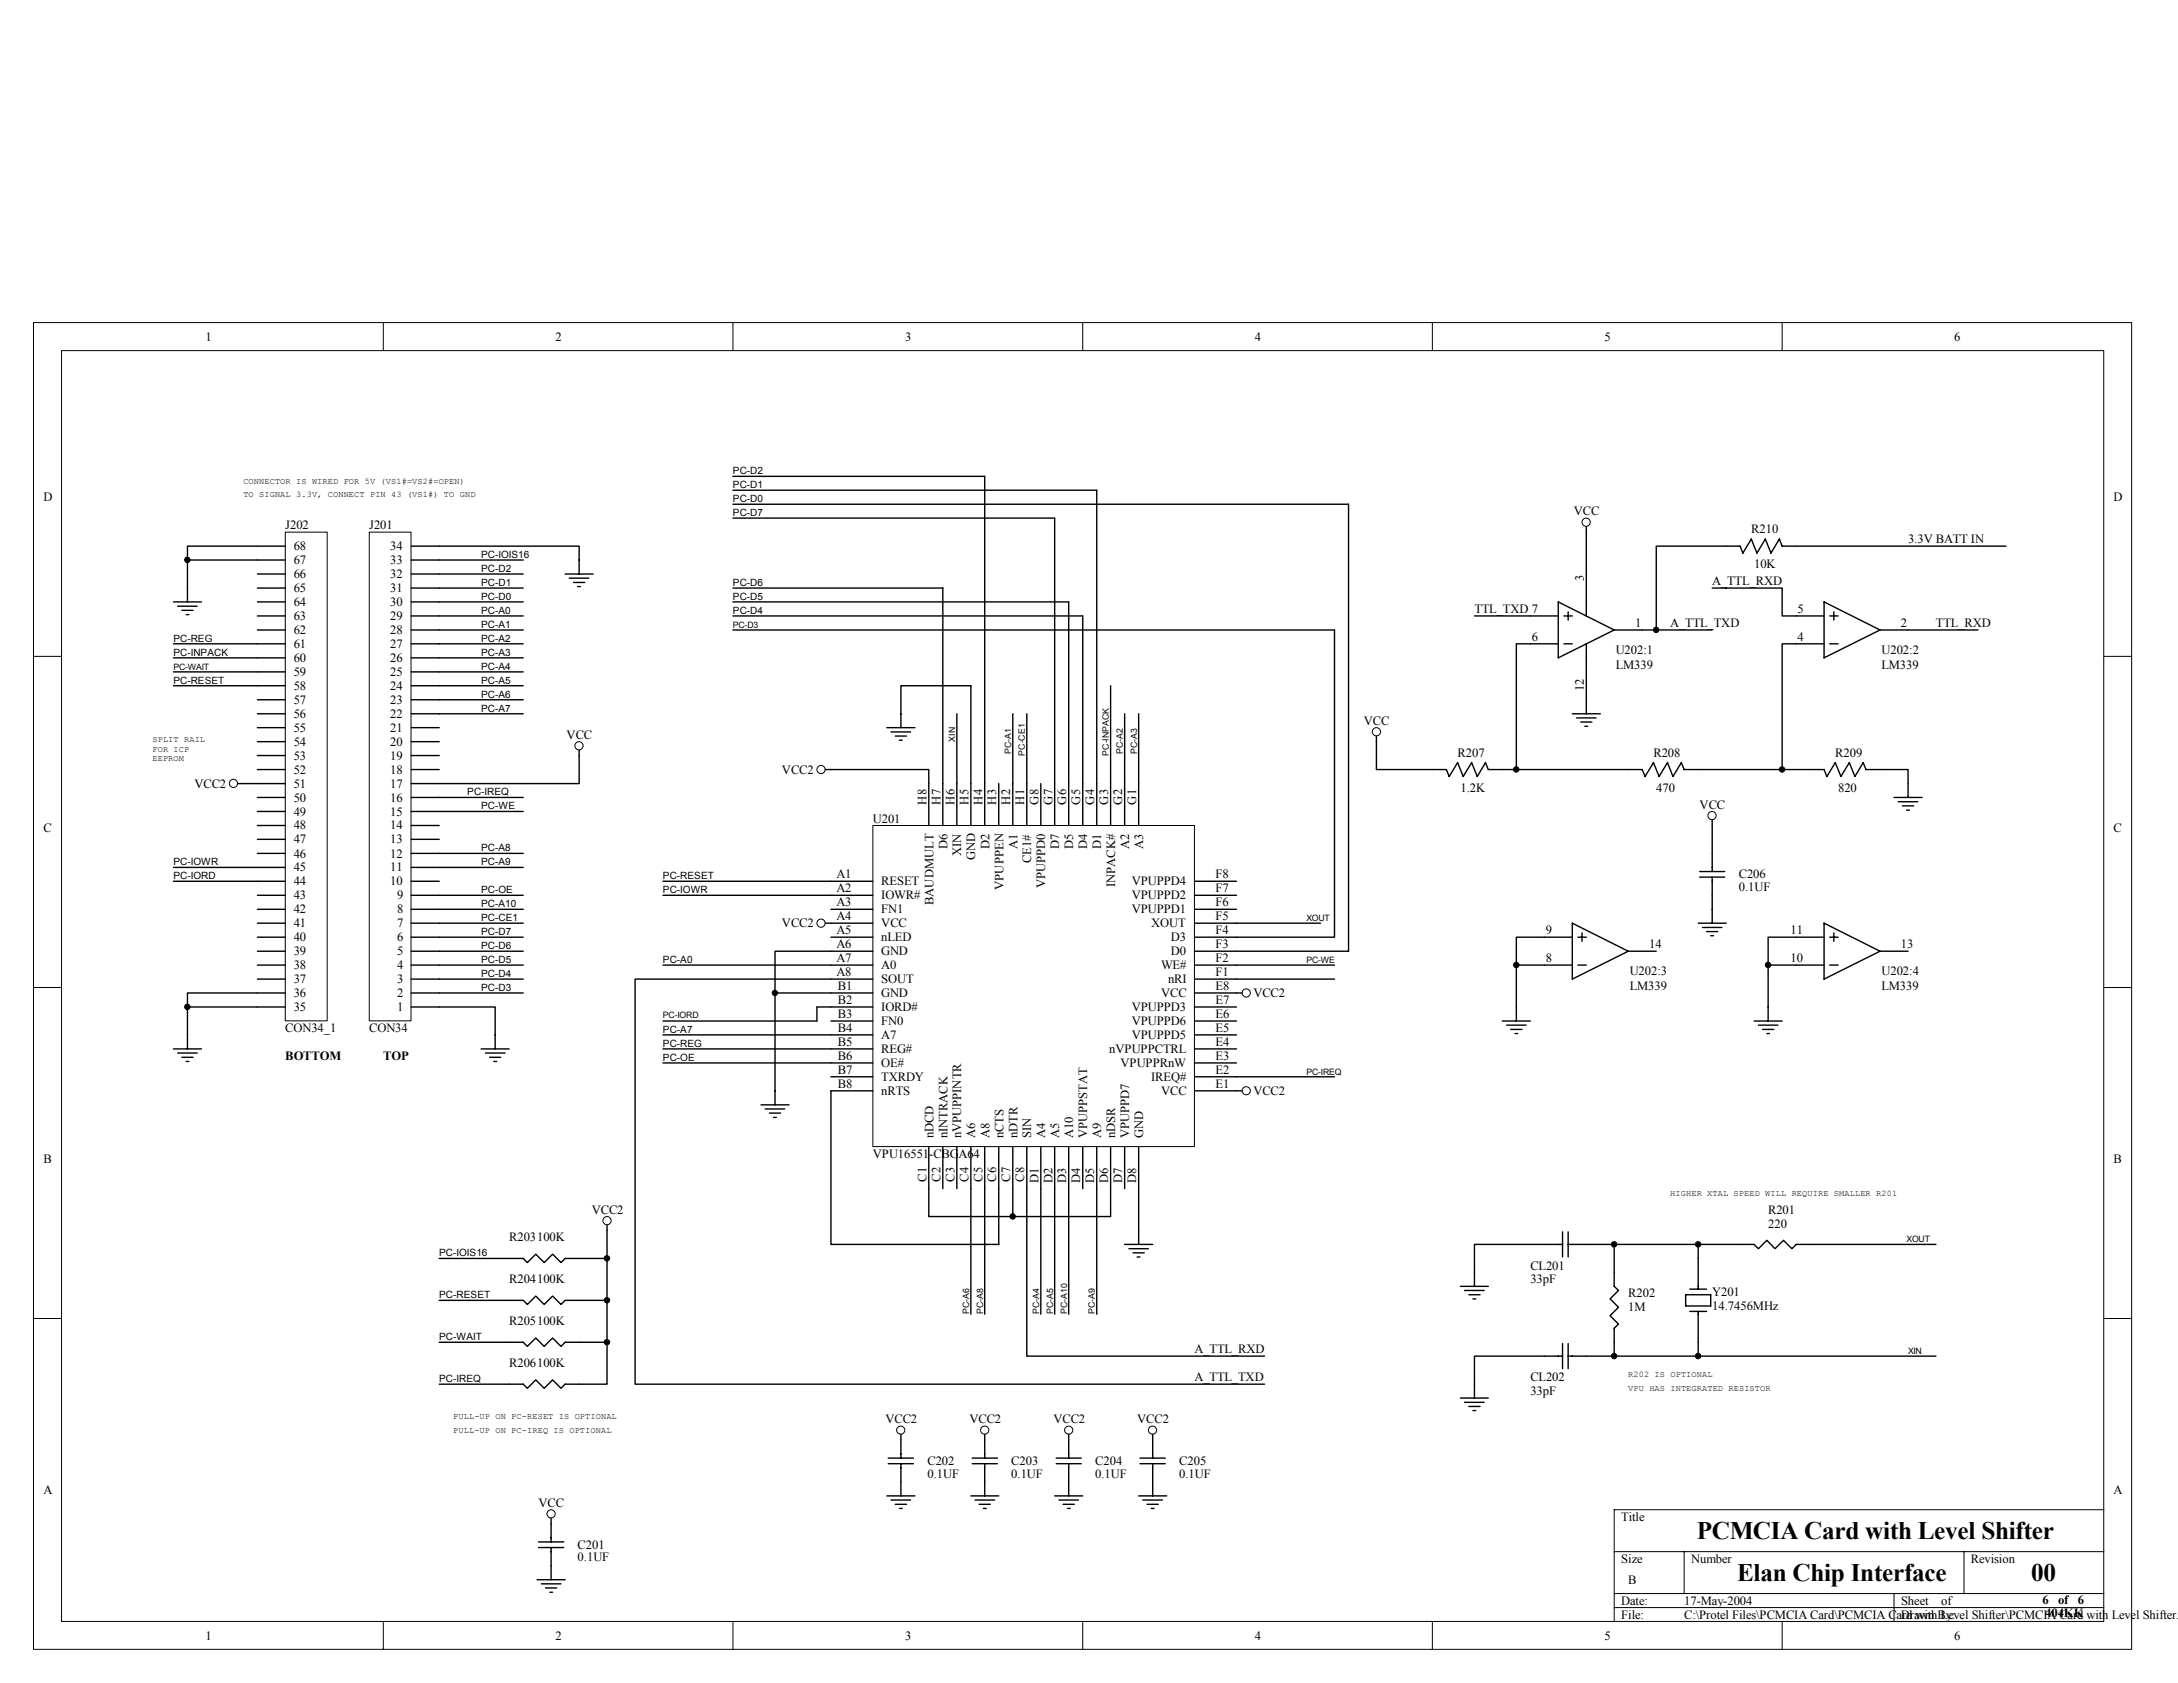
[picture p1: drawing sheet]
<svg xmlns="http://www.w3.org/2000/svg" width="279mm" height="216mm" viewBox="0 0 279 216" stroke-linecap="round" stroke-linejoin="round" font-family="sans-serif">
<g fill="none" stroke="#000" stroke-width=".13">
<path d="M4.3 41.4h269.2v170.2h-269.2zM7.9 45h262v163h-262zM49.2 41.4v3.6M94 41.4v3.6M138.9 41.4v3.6M183.7 41.4v3.6M228.6 41.4v3.6M4.3 84.2h3.6M269.9 84.2h3.6M4.3 126.7h3.6M269.9 126.7h3.6M4.3 169.1h3.6"/>
<path d="M269.9 169.1h3.6M207.1 199.1h62.8M216 199.1v5.3M251.9 199.1v5.3M269.9 193.7h-62.8v14.3M49.2 208v3.6M94 208v3.6M138.9 208v3.6M183.7 208v3.6M207.1 204.4h62.8M207.1 206.2h62.8M228.6 208v3.6"/>
<path d="M243 204.4v3.6"/>
<circle cx="105.3" cy="98.7" r=".53"/>
<circle cx="105.3" cy="118.4" r=".53"/>
<circle cx="159.9" cy="127.4" r=".53"/>
<circle cx="159.9" cy="139.9" r=".52"/>
<circle cx="77.9" cy="156.6" r=".53"/>
<circle cx="70.7" cy="194.2" r=".53"/>
<circle cx="115.6" cy="183.5" r=".52"/>
</g>
<g fill="none" stroke="#000" stroke-width=".18">
<path d="M94 77.2h43.1v23.3M94 66.5h41.3v34M94 61.1h32.3v39.4M94 62.9h46.7v37.6M94 64.7h79v57.3h-14.4M94 79h44.9v21.5M94 75.4h26.9v25.1M94 80.8h77.2v39.4h-12.6M105.9 98.7h.7M122.7 91.6v8.9M129.9 91.6v8.9M131.7 91.6v8.9"/>
<path d="M142.5 88v12.5M144.3 91.6v8.9M146.1 91.6v8.9M85 114.9h21.6M85 113.1h21.6M105.9 118.4h.7M158.6 118.4h10.8M85 132.8h21.6M85 123.8h21.6M85 134.6h21.6M85 136.4h21.6M106.6 139.9v19.7h21.5v-7.1"/>
<path d="M106.6 125.6h-25.1v52h80.7M106.6 129.2h-1.8v1.8h-19.8M158.6 123.8h12.6M158.6 138.1h12.6M158.6 125.6h12.6M158.6 127.4h.7M158.6 139.9h.7M77.9 157.1v.7M119.1 152.5v3.6h23.4v-3.6M124.5 152.5v16.1M126.3 152.5v16.1M129.9 152.5v3.6"/>
<path d="M131.7 152.5v21.5h30.5M133.5 152.5v16.1M135.3 152.5v16.1M137.1 152.5v16.1M140.7 152.5v16.1M198.1 159.6h2.3M200.4 158v3.2M201.2 159.6h23.8l.6 .6 1.1-1.1 1 1.1 1.1-1.1 1.1 1.1 .5-.6h17.9M201.2 158v3.2M207.1 159.6v5.4l.5 .5-1.1 1.1 1.1 1.1-1.1 1.1 1.1 1.1-.5 .5v3.6M217.8 159.6v1.8M198.1 174h2.3"/>
<path d="M200.4 172.4v3.2M201.2 174h47.1M201.2 172.4v3.2M217.8 172.2v1.8M69.1 198.5h3.2M69.1 197.8h3.2M70.7 194.8v3M70.7 198.5v2.4M113.9 187.8h3.3M113.9 187h3.3M115.6 184v3M115.6 187.8v2.3"/>
</g>
<g fill="#000" stroke="#000" stroke-width=".13">
<circle cx="207.1" cy="174" r=".35"/>
<circle cx="217.8" cy="174" r=".35"/>
</g>
<path d="M112 105.9h41.2v41.2h-41.2z" fill="#fff"/>
<g fill="none" stroke="#000" stroke-width=".13">
<path d="M112 105.9h41.2v41.2h-41.2z"/>
<circle cx="203.5" cy="67" r=".53"/>
<circle cx="74.3" cy="95.7" r=".53"/>
<circle cx="176.6" cy="93.9" r=".53"/>
<circle cx="30" cy="100.5" r=".53"/>
<circle cx="219.6" cy="104.6" r=".53"/>
<circle cx="126.3" cy="183.5" r=".52"/>
<circle cx="137.1" cy="183.5" r=".52"/>
<circle cx="147.9" cy="183.5" r=".52"/>
</g>
<g fill="none" stroke="#000" stroke-width=".18">
<path d="M22.2 77.2h3.6M22.8 77.8h2.5M23.3 78.3h1.5M23.9 78.8h.3M33 71.8h-9v5.4M33 70.1h-9v1.7M56.3 70.1h18v3.5M56.3 79h10.8M56.3 75.4h10.8M56.3 77.2h10.8M56.3 73.6h10.8M56.3 71.8h10.8"/>
<path d="M72.5 73.6h3.6M73 74.2h2.5M73.6 74.7h1.4M74.1 75.2h.4M189.1 79h10.8M199.9 77.2l7.2 3.6-7.2 3.6zM200.6 79h1.1M201.2 78.5v1M203.5 67.5v11.5M219.6 75.4h9v3.6h5.4M234 77.2l7.2 3.6-7.2 3.6zM234.7 79h1.1"/>
<path d="M235.2 78.5v1M257.3 70.1h-28.7l-.3-.9-1.1 1.8-.7-1.8-1.1 1.8-.7-1.8-1.1 1.8-.4-.9h-10.7v10.7M22.2 82.6h10.8M22.2 84.4h10.8M22.2 86.2h10.8M22.2 88h10.8M56.3 82.6h10.8M56.3 80.8h10.8M56.3 91.6h10.8M56.3 84.4h10.8M56.3 86.2h10.8M56.3 88h10.8"/>
<path d="M56.3 89.8h10.8M74.3 96.2v4.3h-18M106.6 98.7h12.5v7.2M113.8 93.3h3.6M114.3 93.9h2.5M114.9 94.4h1.4M115.4 95h.3M115.6 93.3v-5.3h8.9v17.9M194.5 98.7h16.2l.3 .9 1.1-1.8 .7 1.8 1.1-1.8 .7 1.8 1.1-1.8 .3 .9h18l.4 .9 1-1.8 .8 1.8 1-1.8 .8 1.8 1-1.8 .4 .9h5.4v3.6M199.9 82.6h-5.4v16.1h-3.6l-.3-.9-1.1 1.8-.7-1.8-1.1 1.8-.7-1.8-1.1 1.8-.4-.9h-8.9v-4.3M200.6 82.6h1.1M201.7 91.6h3.6"/>
<path d="M202.2 92.1h2.5M202.8 92.6h1.4M203.3 93.2h.4M203.5 82.6v9M207.1 80.8h12.5M234 82.6h-5.4v16.1M234.7 82.6h1.1M241.2 80.8h12.5M22.2 113.1h10.8M22.2 111.3h10.8M30.5 100.5h2.5M56.3 114.9h10.8"/>
<path d="M56.3 116.6h10.8M56.3 118.4h10.8M56.3 102.3h10.8M56.3 111.3h10.8M56.3 104.1h10.8M56.3 109.5h10.8M106.6 113.1h5.4M106.6 114.9h5.4M106.6 116.6h5.4M106.6 118.4h5.4M120.9 100.5v5.4M122.7 100.5v5.4"/>
<path d="M126.3 100.5v5.4M128.1 100.5v5.4M129.9 100.5v5.4M131.7 100.5v5.4M133.5 100.5v5.4M135.3 100.5v5.4M137.1 100.5v5.4M138.9 100.5v5.4M140.7 100.5v5.4M142.5 100.5v5.4M144.3 100.5v5.4M146.1 100.5v5.4"/>
<path d="M153.2 113.1h5.4M153.2 114.9h5.4M153.2 116.6h5.4M153.2 118.4h5.4M201.7 118.4l7.2 3.6-7.2 3.6zM202.9 119.7v1.1M217.8 118.4h3.6M218 112.5h3.3M218 111.8h3.3M218.4 119h2.5M218.9 119.5h1.5M219.6 105.2v6.6"/>
<path d="M219.6 112.5v5.9M234 118.4l7.2 3.6-7.2 3.6zM235.2 119.7v1.1M243 102.3h3.6M243.5 102.8h2.5M244.1 103.4h1.4M244.6 103.9h.3M22.2 134.6h3.6M22.8 135.1h2.5M23.3 135.6h1.5M23.9 136.2h.3M24 129.2h9"/>
<path d="M33 127.4h-9v7.2M56.3 129.2h7.2v5.4M56.3 120.2h10.8M56.3 122h10.8M56.3 123.8h10.8M56.3 125.6h10.8M56.3 127.4h10.8M61.7 134.6h3.6M62.3 135.1h2.5M62.8 135.6h1.4M63.4 136.2h.3M99.4 127.4h12.6"/>
<path d="M106.6 120.2h5.4M106.6 123.8h5.4M106.6 125.6h5.4M106.6 129.2h5.4M106.6 131h5.4M106.6 132.8h5.4M106.6 134.6h5.4M106.6 136.4h5.4M106.6 138.1h5.4M106.6 139.9h5.4M112 122h-12.6v19.7M153.2 120.2h5.4"/>
<path d="M153.2 122h5.4M153.2 123.8h5.4M153.2 125.6h5.4M153.2 127.4h5.4M153.2 129.2h5.4M153.2 131h5.4M153.2 132.8h5.4M153.2 134.6h5.4M153.2 136.4h5.4M153.2 138.1h5.4M153.2 139.9h5.4M192.7 131h3.6"/>
<path d="M193.3 131.5h2.5M193.8 132.1h1.4M194.4 132.6h.3M194.5 123.8h7.2M201.7 120.2h-7.2v10.8M202.4 120.2h1.1M202.4 123.8h1.1M208.9 122h3.6M219.5 120h.3M225 131h3.6M225.6 131.5h2.5M226.1 132.1h1.4"/>
<path d="M226.7 132.6h.3M226.8 123.8h7.2M234 120.2h-7.2v10.8M234.7 120.2h1.1M234.7 123.8h1.1M241.2 122h3.6M77.9 157.8v19.8h-5.4l-.5 .5-1.1-1.1-1.1 1.1-1.1-1.1-1.1 1.1-.5-.5h-10.8M97.6 141.7h3.6M98.1 142.3h2.6M98.7 142.8h1.4M99.2 143.3h.4M119.1 147.1v5.4"/>
<path d="M120.9 147.1v5.4M122.7 147.1v5.4M124.5 147.1v5.4M126.3 147.1v5.4M128.1 147.1v5.4M129.9 147.1v5.4M131.7 147.1v5.4M133.5 147.1v5.4M135.3 147.1v5.4M137.1 147.1v5.4M138.9 147.1v5.4M140.7 147.1v5.4"/>
<path d="M142.5 147.1v5.4M144.3 147.1v5.4M144.3 159.6h3.6M146.1 147.1v12.5M198.1 159.6h-9v5.4M56.3 161.4h10.8l.5 .6 1.1-1.1 1.1 1.1 1.1-1.1 1.1 1.1 .5-.6h5.4M56.3 166.8h10.8l.5 .5 1.1-1 1.1 1 1.1-1 1.1 1 .5-.5h5.4M56.3 172.2h10.8l.5 .5 1.1-1.1 1.1 1.1 1.1-1.1 1.1 1.1 .5-.5h5.4M144.8 160.2h2.5M145.4 160.7h1.4M145.9 161.2h.3M187.3 165h3.6"/>
<path d="M187.3 179.3h3.6M187.9 165.5h2.5M187.9 179.9h2.5M188.4 166.1h1.5M189 166.6h.3M198.1 174h-9v5.3M216.2 166.1h3.3v1.4h-3.3zM216.8 165.4h2.1M216.8 168.2h2.1M217.8 161.4v4M217.8 168.2v4M113.8 191.9h3.6"/>
<path d="M114.3 192.4h2.5M114.9 193h1.4M115.4 193.5h.3M115.6 190.1v1.8M124.5 191.9h3.6M124.7 187.8h3.3M124.7 187h3.3M125.1 192.4h2.5M125.6 193h1.4M126.2 193.5h.3M126.3 184v3M126.3 187.8v4.1"/>
<path d="M135.3 191.9h3.6M135.5 187.8h3.2M135.5 187h3.2M135.8 192.4h2.5M136.4 193h1.4M136.9 193.5h.4M137.1 184v3M137.1 187.8v4.1M146.1 191.9h3.6M146.2 187.8h3.3M146.2 187h3.3M146.6 192.4h2.5"/>
<path d="M147.2 193h1.4M147.7 193.5h.3M147.9 184v3M147.9 187.8v4.1M188.4 180.4h1.5M189 181h.3M68.9 202.6h3.6M69.4 203.2h2.6M70 203.7h1.4M70.5 204.3h.4M70.7 200.9v1.7"/>
</g>
<g fill="#000" stroke="#000" stroke-width=".13">
<circle cx="194.5" cy="98.7" r=".35"/>
<circle cx="212.5" cy="80.8" r=".35"/>
<circle cx="228.6" cy="98.7" r=".35"/>
<circle cx="99.4" cy="127.4" r=".35"/>
<circle cx="194.5" cy="123.8" r=".35"/>
<circle cx="226.8" cy="123.8" r=".35"/>
<circle cx="129.9" cy="156" r=".35"/>
<circle cx="207.1" cy="159.6" r=".35"/>
<circle cx="217.8" cy="159.6" r=".35"/>
<circle cx="77.9" cy="172.2" r=".35"/>
<circle cx="77.9" cy="166.8" r=".35"/>
<circle cx="77.9" cy="161.4" r=".35"/>
</g>
<path d="M47.4 68.3h5.3v62.7h-5.3z" fill="#fff"/>
<path d="M47.4 68.3h5.3v62.7h-5.3z" fill="none" stroke="#000" stroke-width=".13"/>
<g fill="none" stroke="#000" stroke-width=".18">
<path d="M52.7 79h3.6M52.7 77.2h3.6M52.7 75.4h3.6M52.7 73.6h3.6M52.7 71.8h3.6M52.7 70.1h3.6M52.7 98.7h3.6M52.7 96.9h3.6M52.7 95.1h3.6M52.7 93.3h3.6M52.7 91.6h3.6M52.7 89.8h3.6"/>
<path d="M52.7 88h3.6M52.7 86.2h3.6M52.7 84.4h3.6M52.7 82.6h3.6M52.7 80.8h3.6M52.7 118.4h3.6M52.7 116.6h3.6M52.7 114.9h3.6M52.7 113.1h3.6M52.7 111.3h3.6M52.7 109.5h3.6M52.7 107.7h3.6"/>
<path d="M52.7 105.9h3.6M52.7 104.1h3.6M52.7 102.3h3.6M52.7 100.5h3.6M52.7 129.2h3.6M52.7 127.4h3.6M52.7 125.6h3.6M52.7 123.8h3.6M52.7 122h3.6M52.7 120.2h3.6"/>
</g>
<path d="M36.6 68.3h5.4v62.7h-5.4z" fill="#fff"/>
<path d="M36.6 68.3h5.4v62.7h-5.4z" fill="none" stroke="#000" stroke-width=".13"/>
<g fill="none" stroke="#000" stroke-width=".18">
<path d="M33 79h3.6M33 77.2h3.6M33 75.4h3.6M33 73.6h3.6M33 71.8h3.6M33 70.1h3.6M33 98.7h3.6M33 96.9h3.6M33 95.1h3.6M33 93.3h3.6M33 91.6h3.6M33 89.8h3.6"/>
<path d="M33 88h3.6M33 86.2h3.6M33 84.4h3.6M33 82.6h3.6M33 80.8h3.6M33 118.4h3.6M33 116.6h3.6M33 114.9h3.6M33 113.1h3.6M33 111.3h3.6M33 109.5h3.6M33 107.7h3.6"/>
<path d="M33 105.9h3.6M33 104.1h3.6M33 102.3h3.6M33 100.5h3.6M33 129.2h3.6M33 127.4h3.6M33 125.6h3.6M33 123.8h3.6M33 122h3.6M33 120.2h3.6"/>
</g>
<g fill="#000" stroke="#000" stroke-width=".13">
<circle cx="24" cy="71.8" r=".35"/>
<circle cx="24" cy="129.2" r=".35"/>
</g>
<g font-size="3.2">
<text x="217.7" y="197.5">PCMCIA Card with Level Shifter</text>
<text x="222.9" y="202.8">Elan Chip Interface</text>
<text x="260.6" y="202.8">00</text>
</g>
<g font-size="1.6">
<text x="26.4" y="43.7">1</text>
<text x="71.2" y="43.7">2</text>
<text x="116.1" y="43.7">3</text>
<text x="161" y="43.7">4</text>
<text x="205.8" y="43.7">5</text>
<text x="250.7" y="43.7">6</text>
<text x="5.6" y="64.3">D</text>
<text x="271.1" y="64.3">D</text>
<text x="36.6" y="67.9">J202</text>
<text x="37.7" y="70.6">68</text>
<text x="47.4" y="67.9">J201</text>
<text x="50.1" y="70.6">34</text>
<text x="201.9" y="66.1">VCC</text>
<text x="224.7" y="68.4">R210</text>
<text x="244.8" y="69.7">3.3V BATT IN</text>
<text x="37.7" y="77.7">64</text>
<text x="37.7" y="75.9">65</text>
<text x="37.7" y="74.2">66</text>
<text x="37.7" y="72.4">67</text>
<text x="50.1" y="77.7">30</text>
<text x="50.1" y="75.9">31</text>
<text x="50.1" y="74.2">32</text>
<text x="50.1" y="72.4">33</text>
<text x="203.2" y="74.5" transform="rotate(-90 203.2 74.5)">3</text>
<text x="219.6" y="75.1">A_TTL_RXD</text>
<text x="225" y="72.9">10K</text>
<text x="37.7" y="83.1">61</text>
<text x="37.7" y="81.3">62</text>
<text x="37.7" y="79.5">63</text>
<text x="50.1" y="83.1">27</text>
<text x="50.1" y="81.3">28</text>
<text x="50.1" y="79.5">29</text>
<text x="189.1" y="78.6">TTL_TXD 7</text>
<text x="196.5" y="82.2">6</text>
<text x="207.3" y="83.8">U202:1</text>
<text x="209.8" y="80.4">1</text>
<text x="214.3" y="80.4">A_TTL_TXD</text>
<text x="230.6" y="82.2">4</text>
<text x="230.6" y="78.6">5</text>
<text x="241.4" y="83.8">U202:2</text>
<text x="243.9" y="80.4">2</text>
<text x="248.3" y="80.4">TTL_RXD</text>
<text x="37.7" y="88.5">58</text>
<text x="37.7" y="86.7">59</text>
<text x="37.7" y="84.9">60</text>
<text x="50.1" y="88.5">24</text>
<text x="50.1" y="86.7">25</text>
<text x="50.1" y="84.9">26</text>
<text x="203.2" y="88.7" transform="rotate(-90 203.2 88.7)">12</text>
<text x="207.3" y="85.8">LM339</text>
<text x="241.4" y="85.8">LM339</text>
<text x="37.7" y="95.7">54</text>
<text x="37.7" y="93.9">55</text>
<text x="37.7" y="92.1">56</text>
<text x="37.7" y="90.3">57</text>
<text x="50.1" y="95.7">20</text>
<text x="50.1" y="93.9">21</text>
<text x="50.1" y="92.1">22</text>
<text x="50.1" y="90.3">23</text>
<text x="72.7" y="94.8">VCC</text>
<text x="175" y="93">VCC</text>
<text x="24.9" y="101">VCC2</text>
<text x="37.7" y="101">51</text>
<text x="37.7" y="99.3">52</text>
<text x="37.7" y="97.5">53</text>
<text x="50.1" y="101">17</text>
<text x="50.1" y="99.3">18</text>
<text x="50.1" y="97.5">19</text>
<text x="100.3" y="99.3">VCC2</text>
<text x="187" y="97.1">R207</text>
<text x="187.3" y="101.6">1.2K</text>
<text x="212.1" y="97.1">R208</text>
<text x="212.5" y="101.6">470</text>
<text x="235.4" y="97.1">R209</text>
<text x="235.8" y="101.6">820</text>
<text x="5.6" y="106.8">C</text>
<text x="37.7" y="106.4">48</text>
<text x="37.7" y="104.6">49</text>
<text x="37.7" y="102.8">50</text>
<text x="50.1" y="106.4">14</text>
<text x="50.1" y="104.6">15</text>
<text x="50.1" y="102.8">16</text>
<text x="112" y="105.5">U201</text>
<text x="118.9" y="103.2" transform="rotate(-90 118.9 103.2)">H8</text>
<text x="120.6" y="103.2" transform="rotate(-90 120.6 103.2)">H7</text>
<text x="122.4" y="103.2" transform="rotate(-90 122.4 103.2)">H6</text>
<text x="124.2" y="103.2" transform="rotate(-90 124.2 103.2)">H5</text>
<text x="126" y="103.2" transform="rotate(-90 126 103.2)">H4</text>
<text x="127.8" y="103.2" transform="rotate(-90 127.8 103.2)">H3</text>
<text x="129.6" y="103.2" transform="rotate(-90 129.6 103.2)">H2</text>
<text x="131.4" y="103.2" transform="rotate(-90 131.4 103.2)">H1</text>
<text x="133.2" y="103.2" transform="rotate(-90 133.2 103.2)">G8</text>
<text x="135" y="103.2" transform="rotate(-90 135 103.2)">G7</text>
<text x="136.8" y="103.2" transform="rotate(-90 136.8 103.2)">G6</text>
<text x="138.6" y="103.2" transform="rotate(-90 138.6 103.2)">G5</text>
<text x="140.4" y="103.2" transform="rotate(-90 140.4 103.2)">G4</text>
<text x="142.2" y="103.2" transform="rotate(-90 142.2 103.2)">G3</text>
<text x="144" y="103.2" transform="rotate(-90 144 103.2)">G2</text>
<text x="145.8" y="103.2" transform="rotate(-90 145.8 103.2)">G1</text>
<text x="218" y="103.7">VCC</text>
<text x="271.1" y="106.8">C</text>
<text x="37.7" y="113.6">44</text>
<text x="37.7" y="111.8">45</text>
<text x="37.7" y="110">46</text>
<text x="37.7" y="108.2">47</text>
<text x="50.1" y="113.6">10</text>
<text x="50.1" y="111.8">11</text>
<text x="50.1" y="110">12</text>
<text x="50.1" y="108.2">13</text>
<text x="107.3" y="112.7">A1</text>
<text x="113.1" y="113.6">RESET</text>
<text x="121.5" y="108.9" transform="rotate(-90 121.5 108.9)">D6</text>
<text x="123.3" y="109.8" transform="rotate(-90 123.3 109.8)">XIN</text>
<text x="125.1" y="110.4" transform="rotate(-90 125.1 110.4)">GND</text>
<text x="126.9" y="108.9" transform="rotate(-90 126.9 108.9)">D2</text>
<text x="130.5" y="108.9" transform="rotate(-90 130.5 108.9)">A1</text>
<text x="132.3" y="110.7" transform="rotate(-90 132.3 110.7)">CE1#</text>
<text x="134.1" y="114" transform="rotate(-90 134.1 114)">VPUPPD0</text>
<text x="135.9" y="108.9" transform="rotate(-90 135.9 108.9)">D7</text>
<text x="137.7" y="108.9" transform="rotate(-90 137.7 108.9)">D5</text>
<text x="139.5" y="108.9" transform="rotate(-90 139.5 108.9)">D4</text>
<text x="141.3" y="108.9" transform="rotate(-90 141.3 108.9)">D1</text>
<text x="143.1" y="113.8" transform="rotate(-90 143.1 113.8)">INPACK#</text>
<text x="144.9" y="108.9" transform="rotate(-90 144.9 108.9)">A2</text>
<text x="145.2" y="113.6">VPUPPD4</text>
<text x="146.7" y="108.9" transform="rotate(-90 146.7 108.9)">A3</text>
<text x="155.9" y="112.7">F8</text>
<text x="223.1" y="112.7">C206</text>
<text x="37.7" y="119">41</text>
<text x="37.7" y="117.2">42</text>
<text x="37.7" y="115.4">43</text>
<text x="51" y="119">7</text>
<text x="51" y="117.2">8</text>
<text x="51" y="115.4">9</text>
<text x="100.3" y="119">VCC2</text>
<text x="107.3" y="114.5">A2</text>
<text x="107.3" y="116.3">A3</text>
<text x="107.3" y="118.1">A4</text>
<text x="107.3" y="119.8">A5</text>
<text x="113.1" y="115.4">IOWR#</text>
<text x="113.1" y="117.2">FN1</text>
<text x="113.1" y="119">VCC</text>
<text x="119.7" y="116.1" transform="rotate(-90 119.7 116.1)">BAUDMULT</text>
<text x="128.7" y="114.1" transform="rotate(-90 128.7 114.1)">VPUPPEN</text>
<text x="145.2" y="117.2">VPUPPD1</text>
<text x="145.2" y="115.4">VPUPPD2</text>
<text x="147.7" y="119">XOUT</text>
<text x="155.9" y="118.1">F5</text>
<text x="155.9" y="119.8">F4</text>
<text x="155.9" y="116.3">F6</text>
<text x="155.9" y="114.5">F7</text>
<text x="198.3" y="119.8">9</text>
<text x="223.1" y="114.3">0.1UF</text>
<text x="229.7" y="119.8">11</text>
<text x="37.7" y="124.3">38</text>
<text x="37.7" y="122.5">39</text>
<text x="37.7" y="120.8">40</text>
<text x="51" y="124.3">4</text>
<text x="51" y="122.5">5</text>
<text x="51" y="120.8">6</text>
<text x="107.3" y="121.6">A6</text>
<text x="107.3" y="123.4">A7</text>
<text x="107.3" y="125.2">A8</text>
<text x="113.1" y="120.8">nLED</text>
<text x="113.1" y="122.5">GND</text>
<text x="113.1" y="124.3">A0</text>
<text x="148.9" y="124.3">WE#</text>
<text x="150.2" y="122.5">D0</text>
<text x="150.2" y="120.8">D3</text>
<text x="155.9" y="121.6">F3</text>
<text x="155.9" y="125.2">F1</text>
<text x="155.9" y="123.4">F2</text>
<text x="198.3" y="123.4">8</text>
<text x="209.1" y="125.1">U202:3</text>
<text x="211.6" y="121.6">14</text>
<text x="229.7" y="123.4">10</text>
<text x="241.4" y="125.1">U202:4</text>
<text x="243.9" y="121.6">13</text>
<text x="37.7" y="129.7">35</text>
<text x="37.7" y="127.9">36</text>
<text x="37.7" y="126.1">37</text>
<text x="51" y="129.7">1</text>
<text x="51" y="127.9">2</text>
<text x="51" y="126.1">3</text>
<text x="107.5" y="127">B1</text>
<text x="107.5" y="128.8">B2</text>
<text x="107.5" y="130.6">B3</text>
<text x="113.1" y="126.1">SOUT</text>
<text x="113.1" y="127.9">GND</text>
<text x="113.1" y="129.7">IORD#</text>
<text x="113.1" y="131.5">FN0</text>
<text x="145.2" y="131.5">VPUPPD6</text>
<text x="145.2" y="129.7">VPUPPD3</text>
<text x="148.9" y="127.9">VCC</text>
<text x="149.8" y="126.1">nRI</text>
<text x="155.9" y="130.6">E6</text>
<text x="155.9" y="128.8">E7</text>
<text x="155.9" y="127">E8</text>
<text x="160.8" y="127.9">VCC2</text>
<text x="209.1" y="127">LM339</text>
<text x="241.4" y="127">LM339</text>
<text x="36.6" y="132.4">CON34_1</text>
<text x="36.6" y="136">BOTTOM</text>
<text x="47.4" y="132.4">CON34</text>
<text x="49.2" y="136">TOP</text>
<text x="107.5" y="132.4">B4</text>
<text x="107.5" y="134.2">B5</text>
<text x="107.5" y="136">B6</text>
<text x="107.5" y="137.8">B7</text>
<text x="113.1" y="133.3">A7</text>
<text x="113.1" y="135.1">REG#</text>
<text x="113.1" y="136.9">OE#</text>
<text x="142.3" y="135.1">nVPUPPCTRL</text>
<text x="143.7" y="136.9">VPUPPRnW</text>
<text x="145.2" y="133.3">VPUPPD5</text>
<text x="155.9" y="137.8">E2</text>
<text x="155.9" y="136">E3</text>
<text x="155.9" y="134.2">E4</text>
<text x="155.9" y="132.4">E5</text>
<text x="107.5" y="139.6">B8</text>
<text x="113.1" y="138.7">TXRDY</text>
<text x="113.1" y="140.5">nRTS</text>
<text x="147.7" y="138.7">IREQ#</text>
<text x="148.9" y="140.5">VCC</text>
<text x="155.9" y="139.6">E1</text>
<text x="160.8" y="140.5">VCC2</text>
<text x="5.6" y="149.2">B</text>
<text x="112" y="148.5">VPU16551-CBGA64</text>
<text x="119.7" y="146" transform="rotate(-90 119.7 146)">nDCD</text>
<text x="121.5" y="146" transform="rotate(-90 121.5 146)">nINTRACK</text>
<text x="123.3" y="146" transform="rotate(-90 123.3 146)">nVPUPPINTR</text>
<text x="125.1" y="146" transform="rotate(-90 125.1 146)">A6</text>
<text x="126.9" y="146" transform="rotate(-90 126.9 146)">A8</text>
<text x="128.7" y="146" transform="rotate(-90 128.7 146)">nCTS</text>
<text x="130.5" y="146" transform="rotate(-90 130.5 146)">nDTR</text>
<text x="132.3" y="146" transform="rotate(-90 132.3 146)">SIN</text>
<text x="134.1" y="146" transform="rotate(-90 134.1 146)">A4</text>
<text x="135.9" y="146" transform="rotate(-90 135.9 146)">A5</text>
<text x="137.7" y="146" transform="rotate(-90 137.7 146)">A10</text>
<text x="139.5" y="146" transform="rotate(-90 139.5 146)">VPUPPSTAT</text>
<text x="141.3" y="146" transform="rotate(-90 141.3 146)">A9</text>
<text x="143.1" y="146" transform="rotate(-90 143.1 146)">nDSR</text>
<text x="144.9" y="146" transform="rotate(-90 144.9 146)">VPUPPD7</text>
<text x="146.7" y="146" transform="rotate(-90 146.7 146)">GND</text>
<text x="271.1" y="149.2">B</text>
<text x="75.9" y="155.7">VCC2</text>
<text x="118.9" y="151.6" transform="rotate(-90 118.9 151.6)">C1</text>
<text x="120.6" y="151.6" transform="rotate(-90 120.6 151.6)">C2</text>
<text x="122.4" y="151.6" transform="rotate(-90 122.4 151.6)">C3</text>
<text x="124.2" y="151.6" transform="rotate(-90 124.2 151.6)">C4</text>
<text x="126" y="151.6" transform="rotate(-90 126 151.6)">C5</text>
<text x="127.8" y="151.6" transform="rotate(-90 127.8 151.6)">C6</text>
<text x="129.6" y="151.6" transform="rotate(-90 129.6 151.6)">C7</text>
<text x="131.4" y="151.6" transform="rotate(-90 131.4 151.6)">C8</text>
<text x="133.2" y="151.8" transform="rotate(-90 133.2 151.8)">D1</text>
<text x="135" y="151.8" transform="rotate(-90 135 151.8)">D2</text>
<text x="136.8" y="151.8" transform="rotate(-90 136.8 151.8)">D3</text>
<text x="138.6" y="151.8" transform="rotate(-90 138.6 151.8)">D4</text>
<text x="140.4" y="151.8" transform="rotate(-90 140.4 151.8)">D5</text>
<text x="142.2" y="151.8" transform="rotate(-90 142.2 151.8)">D6</text>
<text x="144" y="151.8" transform="rotate(-90 144 151.8)">D7</text>
<text x="145.8" y="151.8" transform="rotate(-90 145.8 151.8)">D8</text>
<text x="226.8" y="155.7">R201</text>
<text x="65.3" y="159.3">R203100K</text>
<text x="226.8" y="157.5">220</text>
<text x="65.3" y="164.6">R204100K</text>
<text x="196.3" y="162.9">CL201</text>
<text x="196.3" y="164.6">33pF</text>
<text x="208.9" y="166.4">R202</text>
<text x="219.6" y="166.3">Y201</text>
<text x="65.3" y="170">R205100K</text>
<text x="153.2" y="173.6">A_TTL_RXD</text>
<text x="208.9" y="168.2">1M</text>
<text x="219.6" y="168">14.7456MHz</text>
<text x="65.3" y="175.4">R206100K</text>
<text x="153.2" y="177.2">A_TTL_TXD</text>
<text x="196.3" y="177.2">CL202</text>
<text x="196.3" y="179">33pF</text>
<text x="113.6" y="182.6">VCC2</text>
<text x="124.4" y="182.6">VCC2</text>
<text x="135.1" y="182.6">VCC2</text>
<text x="145.9" y="182.6">VCC2</text>
<text x="5.6" y="191.7">A</text>
<text x="119" y="187.9">C202</text>
<text x="119" y="189.5">0.1UF</text>
<text x="129.7" y="187.9">C203</text>
<text x="129.7" y="189.5">0.1UF</text>
<text x="140.5" y="187.9">C204</text>
<text x="140.5" y="189.5">0.1UF</text>
<text x="151.3" y="187.9">C205</text>
<text x="151.3" y="189.5">0.1UF</text>
<text x="271.1" y="191.7">A</text>
<text x="69.1" y="193.3">VCC</text>
<text x="208" y="195.1">Title</text>
<text x="74.1" y="198.7">C201</text>
<text x="74.1" y="200.3">0.1UF</text>
<text x="208" y="200.5">Size</text>
<text x="208.9" y="203.2">B</text>
<text x="217" y="200.5">Number</text>
<text x="252.8" y="200.5">Revision</text>
<text x="208" y="205.8">Date:</text>
<text x="208" y="207.6">File:</text>
<text x="216" y="205.8">17-May-2004</text>
<text x="216.1" y="207.6">C:\Protel Files\PCMCIA Card\PCMCIA Card with Level Shifter\PCMCIA Card with Level Shifter.</text>
<text x="243.9" y="207.6">Drawn By:</text>
<text x="243.9" y="205.8">Sheet</text>
<text x="249" y="205.8">of</text>
<text x="262" y="205.7">6</text>
<text x="262.4" y="207.5">404KK</text>
<text x="264" y="205.7">of 6</text>
<text x="26.4" y="210.3">1</text>
<text x="71.2" y="210.3">2</text>
<text x="116.1" y="210.3">3</text>
<text x="161" y="210.3">4</text>
<text x="205.8" y="210.3">5</text>
<text x="250.7" y="210.3">6</text>
</g>
<g font-size="1.3">
<text x="94" y="60.8">PC-D2</text>
<text x="94" y="62.6">PC-D1</text>
<text x="94" y="64.4">PC-D0</text>
<text x="61.7" y="71.6">PC-IOIS16</text>
<text x="94" y="66.2">PC-D7</text>
<text x="61.7" y="77">PC-D0</text>
<text x="61.7" y="73.4">PC-D2</text>
<text x="61.7" y="75.2">PC-D1</text>
<text x="94" y="75.2">PC-D6</text>
<text x="94" y="77">PC-D5</text>
<text x="22.2" y="82.3">PC-REG</text>
<text x="61.7" y="80.5">PC-A1</text>
<text x="61.7" y="78.7">PC-A0</text>
<text x="61.7" y="82.3">PC-A2</text>
<text x="94" y="78.7">PC-D4</text>
<text x="22.2" y="87.7">PC-RESET</text>
<text x="22.2" y="84.1">PC-INPACK</text>
<text x="61.7" y="84.1">PC-A3</text>
<text x="61.7" y="85.9">PC-A4</text>
<text x="61.7" y="87.7">PC-A5</text>
<text x="61.7" y="89.5">PC-A6</text>
<text x="61.7" y="91.3">PC-A7</text>
<text x="59.9" y="102">PC-IREQ</text>
<text x="61.7" y="103.8">PC-WE</text>
<text x="22.2" y="111">PC-IOWR</text>
<text x="22.2" y="112.8">PC-IORD</text>
<text x="61.7" y="111">PC-A9</text>
<text x="61.7" y="109.2">PC-A8</text>
<text x="85" y="112.8">PC-RESET</text>
<text x="61.7" y="120">PC-D7</text>
<text x="61.7" y="118.2">PC-CE1</text>
<text x="61.7" y="116.4">PC-A10</text>
<text x="61.7" y="114.6">PC-OE</text>
<text x="85" y="114.6">PC-IOWR</text>
<text x="61.7" y="125.3">PC-D4</text>
<text x="61.7" y="123.5">PC-D5</text>
<text x="61.7" y="121.8">PC-D6</text>
<text x="85" y="123.5">PC-A0</text>
<text x="61.7" y="127.1">PC-D3</text>
<text x="85" y="132.5">PC-A7</text>
<text x="85" y="134.3">PC-REG</text>
<text x="85" y="136.1">PC-OE</text>
<text x="56.3" y="161.2">PC-IOIS16</text>
<text x="56.3" y="166.5">PC-RESET</text>
<text x="56.3" y="171.9">PC-WAIT</text>
<text x="56.3" y="177.3">PC-IREQ</text>
</g>
<g font-size="1.1">
<text x="31.2" y="62">CONNECTOR IS WIRED FOR 5V (VS1#=VS2#=OPEN)</text>
<text x="31.2" y="63.8">TO SIGNAL 3.3V, CONNECT PIN 43 (VS1#) TO GND</text>
<text x="94" y="80.5">PC-D3</text>
<text x="22.2" y="85.9">PC-WAIT</text>
<text x="19.6" y="95.2">SPLIT RAIL</text>
<text x="122.5" y="95.1" transform="rotate(-90 122.5 95.1)">XIN</text>
<text x="19.6" y="96.4">FOR ICP</text>
<text x="19.6" y="97.7">EEPROM</text>
<text x="129.7" y="96.8" transform="rotate(-90 129.7 96.8)">PC-A1</text>
<text x="131.5" y="96.9" transform="rotate(-90 131.5 96.9)">PC-CE1</text>
<text x="142.3" y="96.9" transform="rotate(-90 142.3 96.9)">PC-INPACK</text>
<text x="144.1" y="96.8" transform="rotate(-90 144.1 96.8)">PC-A2</text>
<text x="145.9" y="96.8" transform="rotate(-90 145.9 96.8)">PC-A3</text>
<text x="167.6" y="118.2">XOUT</text>
<text x="167.6" y="123.5">PC-WE</text>
<text x="85" y="130.5">PC-IORD</text>
<text x="167.6" y="137.9">PC-IREQ</text>
<text x="214.3" y="153.4">HIGHER XTAL SPEED WILL REQUIRE SMALLER R201</text>
<text x="244.6" y="159.4">XOUT</text>
<text x="124.3" y="168.6" transform="rotate(-90 124.3 168.6)">PC-A6</text>
<text x="126.1" y="168.6" transform="rotate(-90 126.1 168.6)">PC-A8</text>
<text x="133.3" y="168.6" transform="rotate(-90 133.3 168.6)">PC-A4</text>
<text x="135.1" y="168.6" transform="rotate(-90 135.1 168.6)">PC-A5</text>
<text x="136.9" y="168.6" transform="rotate(-90 136.9 168.6)">PC-A10</text>
<text x="140.5" y="168.6" transform="rotate(-90 140.5 168.6)">PC-A9</text>
<text x="244.8" y="173.7">XIN</text>
<text x="208.9" y="176.7">R202 IS OPTIONAL</text>
<text x="208.9" y="178.5">VPU HAS INTEGRATED RESISTOR</text>
<text x="58.1" y="182.1">PULL-UP ON PC-RESET IS OPTIONAL</text>
<text x="58.1" y="183.9">PULL-UP ON PC-IREQ IS OPTIONAL</text>
</g>
</svg>
